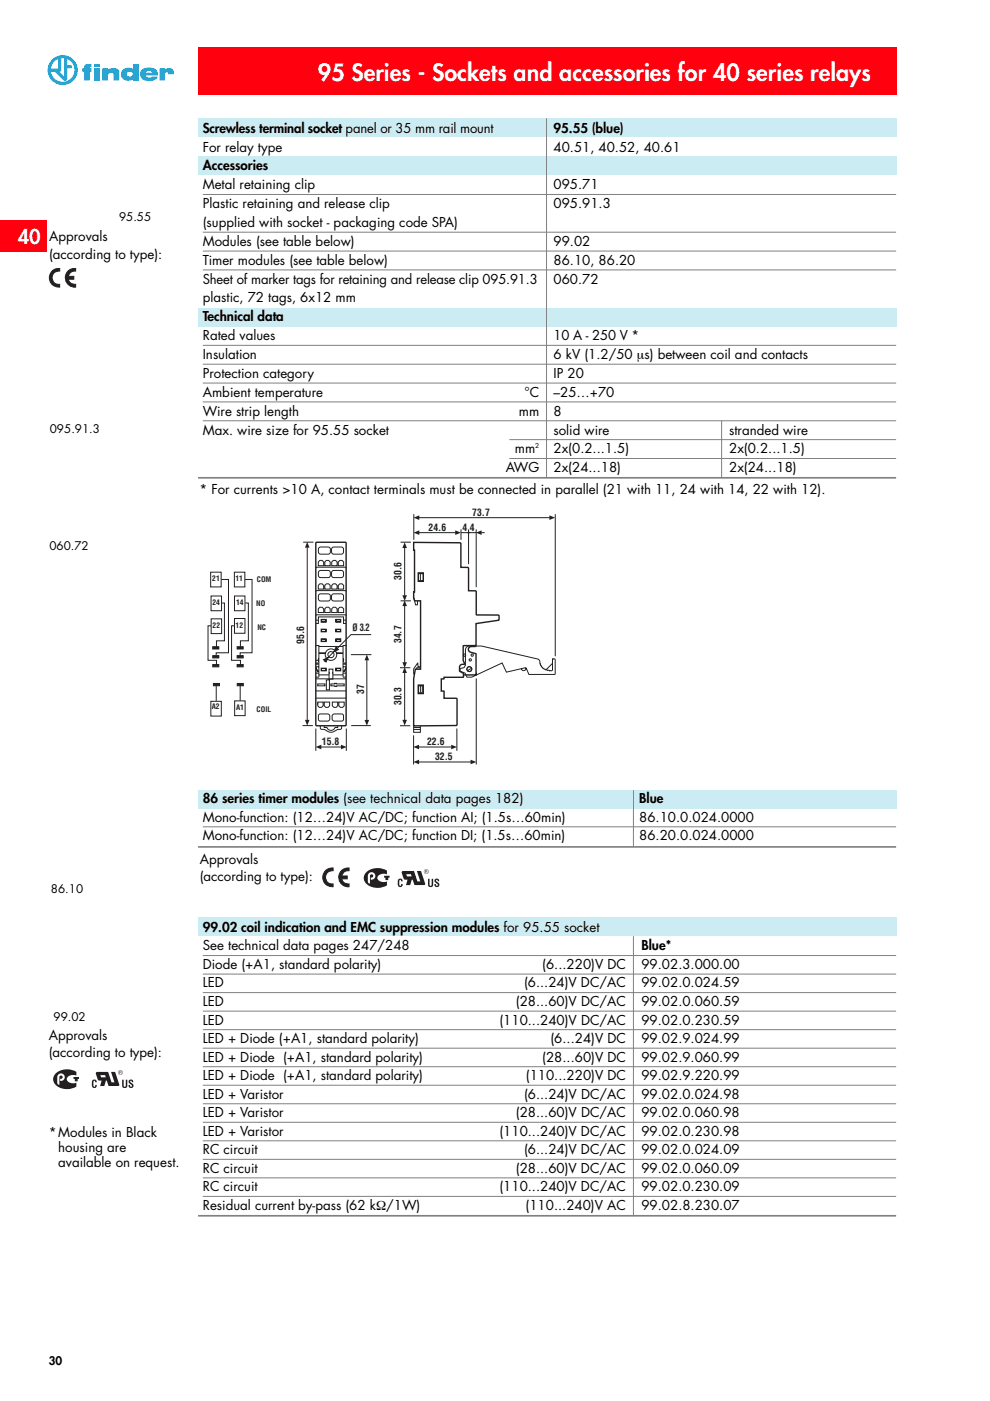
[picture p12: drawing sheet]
<svg xmlns="http://www.w3.org/2000/svg" width="210mm" height="297mm" viewBox="0 0 210 297" stroke-linecap="round" stroke-linejoin="round" font-family="sans-serif">
<path d="M0 46.7h10v6.7h-10z" fill="#ff000f"/>
<g fill="#ccecf4">
<path d="M42 167.5h148v4h-148z"/>
<path d="M42 194.5h148v4h-148z"/>
</g>
<g fill="none" stroke="#808080" stroke-width=".21">
<path d="M134.3 198.5v59.4M43 202.6h147M43 206.5h147M43 210.5h147M43 214.4h147M43 218.3h147M43 222.2h147M43 226.2h147M43 230.1h147M43 234h147M43 237.9h147M43 241.9h147"/>
<path d="M43 245.8h147M43 249.7h147M43 253.7h147"/>
</g>
<g fill="none" stroke="#231f20" stroke-width=".21">
<path d="M44.7 121.3h2.2v3.1h-2.2zM44.7 126.4h2.3v3.1h-2.3zM44.8 132.7h-.7v7.3h1.8v1.1M44.8 131.2h2.2v3.1h-2.2zM46.9 122.9h1.5v15.5h-2.6v.8M47.1 127.9h.5v8h-1.7v1.3M49.7 121.3h2.2v3.1h-2.2zM49.7 126.4h2.2v3.1h-2.2zM49.7 131.1h2.2v3.2h-2.2zM49.8 132.7h-.7v7.3h1.9v.9M51.9 122.9h1.5v15.5h-2.5v.9M52 127.9h.7v8h-1.7v1.4"/>
<path d="M44.7 148.7h2.2v3.1h-2.2zM45.8 145.2v3.4M49.8 148.6h2.2v3.1h-2.2zM50.9 145.1v3.5"/>
</g>
<g fill="#231f20" stroke="#231f20" stroke-width=".21">
<path d="M50.3 144.9h1.3v.5h-1.3z"/>
<path d="M45.3 144.9h1.2v.5h-1.2z"/>
<path d="M50.3 140.9h1.3v.5h-1.3z"/>
<path d="M50.3 137.1h1.3v.5h-1.3z"/>
<path d="M50.3 139h1.3v.5h-1.3z"/>
<path d="M45.1 140.9h1.3v.5h-1.3z"/>
<path d="M45.1 137.1h1.3v.5h-1.3z"/>
<path d="M45.1 139h1.3v.5h-1.3z"/>
<path d="M10.9 57.6l1-.6 .8-.1v.6a1.41 1.41 0 0 0-1.7 1.4 1.41 1.41 0 0 0 1.7 1.4v.6a1.99 1.99 0 0 1-2-1.1 1.99 1.99 0 0 1 .2-2.2z"/>
<path d="M14.6 57.3l.5-.3 .9-.1v.6a1.4 1.4 0 0 0-1.5 1.1h1.1v.6h-1.1a1.4 1.4 0 0 0 1.5 1.1v.6a2.01 2.01 0 0 1-2-1.3 2.01 2.01 0 0 1 .6-2.3z"/>
</g>
<g fill="#231f20">
<path d="M19.6 229.1a.52 .52 0 0 1 .5-.2 .52 .52 0 0 1 .4 .4v.2h-.3l-.1-.3h-.2l-.1 1 .2 .2 .2-.4 .3 .1a.52 .52 0 0 1-.5 .6 .95 .95 0 0 1-.5-1.4z"/>
<path d="M25.9 228.9h.3v1.4l.2 .1 .3-.1v-1.4h.3v1.2a.55 .55 0 0 1-.6 .6 .55 .55 0 0 1-.5-.6z"/>
<path d="M27.3 229.1a.54 .54 0 0 1 .5-.2 .54 .54 0 0 1 .5 .4v.1h-.3l-.2-.3-.2 .2a1.26 1.26 0 0 1 .6 1.2 .55 .55 0 0 1-.6 .2 .55 .55 0 0 1-.3-.5v-.2h.3l.2 .4 .2-.2-.7-.6z"/>
<path d="M20.4 227.4l2.5-.1 .4 1.2h-.9l-.1-.6h-1l.1 .5h1.9l.3 1.1h.7l-.8-2.2h.9l.9 2.8-.2 .2h-2.1l-.4-1.2h-.1l-.4 1.2h-.9l.3-1.2-.7-.1-.5-1.3z"/>
</g>
<path d="M25.1 227.4a.45 .45 0 0 0 .9 0 .45 .45 0 0 0-.9 0zM25 227.4a.51 .51 0 0 1 1 0 .51 .51 0 0 1-1 0zM25.4 227.2v.2l.2-.1zM25.3 227.1h.2a.16 .16 0 0 1 .2 .1 .16 .16 0 0 1-.1 .2l.1 .3-.2-.3-.2 .3z" fill-rule="evenodd" fill="#231f20"/>
<path d="M43 175.3h147M134.3 167.5v12.1" fill="none" stroke="#808080" stroke-width=".21"/>
<path d="M42 10h148v10h-148z" fill="#ff000f"/>
<path d="M10 10h28v10h-28z" fill="#fff"/>
<g fill="#00aeef">
<path d="M12.3 12.4l.7-.2v2.8l-.4 .2 1 1.1v-4.2l.6 .3v1.4h.8l.3 .2-.2 .4-.9 .1v2.4a.47 .47 0 0 1-.7 .1l-1.9-1.8h-1.2v-.7h1.9z"/>
<path d="M11 12.6a3.2 3.2 0 0 1 5.1 .7 3.2 3.2 0 0 1-2 4.7 3.2 3.2 0 0 1-4-3.2h.7a2.51 2.51 0 0 0 3.5 2.4 2.51 2.51 0 0 0 .6-4.2 2.51 2.51 0 0 0-4.1 1.2v.6h-.7a3.2 3.2 0 0 1 .9-2.2z"/>
<path d="M21.7 14.5h1.2v.3a2.05 2.05 0 0 1 2.1-.1l.3 .6v1.8h-1.2l-.1-1.5a.68 .68 0 0 0-1.1 .2v1.3h-1.2z"/>
<path d="M28.1 13.6h1.2v3.5h-1.2z"/>
<path d="M33.8 14.5h1.2v.2a1.12 1.12 0 0 1 1.3-.2 1.12 1.12 0 0 1 .6 1.3h-1.2l-.1-.4-.3-.1-.3 .2v1.6h-1.2z"/>
<path d="M25.9 14.9a1.86 1.86 0 0 1 2.4-.2l-.2 .9a.61 .61 0 0 0-.8-.4 .61 .61 0 0 0-.3 .9 .71 .71 0 0 0 1.1-.4l.4 .7a1.59 1.59 0 0 1-1.7 .6 1.59 1.59 0 0 1-1.2-1.2z"/>
<path d="M30.1 14.8a2.5 2.5 0 0 1 3.3 .4l.1 .8h-2.1v-.6h.8a.71 .71 0 0 0-.6-.4 .71 .71 0 0 0-.7 .4h.6v.6h-.6l.5 .4 2-.2a2.23 2.23 0 0 1-3.1 .7 1.35 1.35 0 0 1-.2-2.1z"/>
<path d="M18 13.8l.4-.2h1v.6l-.4 .1v.2h.4v.7h-.4v1.9h-1.2v-1.9h-.3v-.7h.3z"/>
<path d="M19.9 14.5h1.2v2.6h-1.2z"/>
<path d="M19.9 13.6h1.2v.6h-1.2z"/>
</g>
<path d="M42 179.6h148M42 257.8h148" fill="none" stroke="#808080" stroke-width=".35"/>
<g fill="none" stroke="#231f20" stroke-width=".21">
<path d="M67.6 116.1l.4-.1h1.7l.3 .3v.9l-.4 .3h-1.8l-.3-.5zM67.8 118.8h.5l.3 .3v.8h-1.1v-.8zM69.2 118.8h.5l.3 .3v.8h-1.1v-.8zM70.4 116.1l.4-.1h1.7l.3 .3v.9l-.5 .3h-1.7l-.3-.5zM70.7 118.8h.4l.4 .3v.8h-1.2v-.8zM72 118.8h.5l.4 .3v.8h-1.2v-.8zM67 120.5l.2-.2h6l.2 .2M67 125.4l.2-.2h6l.2 .2M67 130.6l.2-.3h6l.2 .3M67 132.2h.5v-1.4h5.3v1.4h.6M67 136.8l.6 .1v6.7h-.6M67 131.5h.5"/>
<path d="M67.5 124.1l.3-.3h.5l.3 .3v.8h-1.1zM67.5 129.1l.3-.4h.5l.3 .4v.8h-1.1zM67.5 139.6v.6M67.6 139.6l-.1 .2 .1 .4M67.6 138.4h1.4M67.6 137.1h5.1M67.6 138.6h1.4M67.6 121.1l.4-.2 1.7 .1 .3 .2v1l-.4 .3-1.8-.1-.3-.4zM67.6 126.1l.4-.2h1.7l.3 .3v.9l-.4 .3h-1.8l-.3-.5zM68.1 131.3h1.1v.6h-1.1zM68.1 133.4h1.1v.6h-1.1zM68.1 135.5h1.1v.5h-1.1z"/>
<path d="M68.2 135.5h.9v.5h-.9zM68.2 131.4h.9v.4h-.9zM68.2 133.5h.9v.4h-.9zM68.9 124.1l.3-.3h.5l.3 .3v.8h-1.1zM68.9 129.1l.3-.4h.5l.3 .4v.8h-1.1zM70.3 129.1l.4-.4h.4l.4 .4v.8h-1.2zM70.4 121.1l.4-.2 1.7 .1 .3 .2v1l-.5 .3-1.7-.1-.3-.4zM70.4 126.1l.4-.2h1.7l.3 .3v.9l-.5 .3h-1.7l-.3-.5zM70.7 123.8h.4l.4 .3v.8h-1.2v-.8zM71.2 131.3h1.1v.6h-1.1zM71.2 133.4h1.1v.6h-1.1zM71.2 135.5h1.1v.5h-1.1z"/>
<path d="M71.3 131.4h.9v.4h-.9zM71.3 133.5h.9v.4h-.9zM71.3 135.5h.9v.5h-.9zM71.3 138.4h1.4M71.4 138.6h1.3M71.7 129.1l.3-.4h.5l.4 .4v.8h-1.2zM72 123.8h.5l.4 .3v.8h-1.2v-.8zM72.7 139.6l.2 .4-.2 .2M72.8 139.6v.6M72.8 131.5h.6M73.4 136.8l-.7 .1v6.7h.7M87.7 126.7l.4 1.5h.4l.1-.8"/>
<path d="M88.6 121.4h1.2v1.9h-1.2zM88.7 121.6h1v1.5h-1zM89.1 121.6v1.5M98.9 137.2l.6-.2h2.6l11.9 2.7 .4 .3 .2 .9 .4 .8 .7 .4 .8 .1 .6-.1 .1-2.3 .4-.1 .1 3.2-5.6 .1-.5-1.3-.2-.1-4 .9-.9-1.9-6.5 3h-1l-.4-.9-1.1-.5 .1-.4 .8-.3 .3-.4v-3.3zM100.9 137l-.1 .1M117.3 139.7l-.2 .2M66.9 140h.6M67 140.6h.6M67 140.8h.6M67 148h6.4M67 143.9h6.4M67 146.5h6.4"/>
<path d="M67 142.7h.6M67.1 141.7l.2 .6M67.3 142.2h.1M67.4 145h1.5v.4h-1.5zM67.4 148.9h1.1v.7l-.3 .4h-.5l-.3-.4zM67.4 149v.4M67.6 141.4l-.5 .1v.5l.2 .3h.3M67.6 143.1h2.2M67.6 151.5l.3-.1h1.7l.3 .3v.9l-.5 .3h-1.6l-.3-.4zM67.9 153.9v.5l.2 .2a2.13 2.13 0 0 1 1.7 .6 2.02 2.02 0 0 0 1.8-.6h.7l.1-.7M68.1 141.7h1.1v.5h-1.1zM68.2 141.7h.9v.5h-.9z"/>
<path d="M68.7 148.9h1.2v.7l-.3 .4h-.5l-.4-.4zM68.7 153.9v.3h.6a.92 .92 0 0 0 .9 .6 .92 .92 0 0 0 .8-.6h.6v-.3M69.2 144.1h.6v2.2h-.6zM69.8 141.9h.8v2.1h-.8zM69.8 142.5v.4M70.2 145h.8v-.1l2 .1v.4l-2 .1v-.1h-.8zM70.5 148.9h1.1v.7l-.3 .4h-.5l-.3-.4zM70.6 151.5l.3-.1h1.7l.2 .4v.8l-.4 .3-1.7-.1-.3-.4zM70.6 142.5v.4M70.6 143.1h2.1M71.2 141.7h1.1v.5h-1.1zM71.3 141.7h.9v.5h-.9z"/>
<path d="M71.8 148.9h1.2v.7l-.3 .4h-.5l-.4-.4zM72.7 141.4l.6 .1v.5l-.3 .3h-.3M72.7 140.6h.7M72.7 140.8h.7M72.7 142.7h.7M73.3 141.7l-.3 .6M87.7 154.7h1.4M87.7 154.2h1.4M87.7 153.9h.1M88.6 145.2h1.2v1.9h-1.2zM88.7 145.4h.8v1.5h-.8zM89.1 141.4h-.5v-.8l-.9 1.2v1.1l.2 .1"/>
<path d="M89.1 141.6h-.7v.3M89.1 153.9v1.4h-1.4v-1.4M89.1 145.4v1.5M100 141.9l-.2-.1-.5 .3v.2M111.5 141.6a.49 .49 0 0 1-.4 .6 .49 .49 0 0 1-.6-.4M114.5 140.7l.2 .5M117.1 140.6l-1.4 1.4"/>
<circle cx="70.2" cy="138.8" r="1.22"/>
<circle cx="70.2" cy="138.8" r=".65"/>
<circle cx="98.5" cy="138.9" r=".24"/>
<circle cx="99.7" cy="139.9" r=".24"/>
<circle cx="100.1" cy="138.9" r=".24"/>
<circle cx="99.5" cy="141.9" r=".51"/>
<circle cx="99.5" cy="141.9" r=".53"/>
</g>
<path d="M67 115h6.2l.2 .2v38.5l-.2 .2h-6l-.2-.2zM87.7 115l10 .1v5.2l1.6 .1v4.9h1.5l.2 .2v4.8l4.8 .2v.8l-.1 .2-4.8 .7v4.7l-2.7 .1v3.1l.3 .7a.89 .89 0 0 0-1.1 .7l.1 .8 .7 .5v.8h-4l-.1 .3h-.5v2.6l.5 .1 .1 1.4h2.5l.2 .2-.1 5.6-9.1 .1v-10l.4-2h1.1v-14.5h-1.3l-.2-.7v-1.2h.2v-8.8h-.2zM100.8 137.1h-.9a.61 .61 0 0 0-.6 .5 .61 .61 0 0 0 .5 .7l1.1 .4v4.3l-2.6 .1" fill="none" stroke="#231f20" stroke-width=".3"/>
<circle cx="99.4" cy="112.9" r=".22" fill="#231f20"/>
<path d="M87.7 109v5.5M88.8 112.9h7.8M97.7 112.2v2.3M78.7 134.6h-4.3l-5.7 5.7" fill="none" stroke="#231f20" stroke-width=".21"/>
<g fill="#231f20">
<path d="M87.7 112.9l1.2-.5v1z" fill-rule="evenodd"/>
<path d="M96.5 112.4l1.2 .5-1.2 .5z" fill-rule="evenodd"/>
</g>
<path d="M65.1 116v36.7M64.2 153.8h2.1" fill="none" stroke="#231f20" stroke-width=".21"/>
<g fill="#231f20">
<path d="M64.7 152.6h.9l-.5 1.2z" fill-rule="evenodd"/>
<path d="M65.1 114.9l.5 1.2h-.9z" fill-rule="evenodd"/>
</g>
<path d="M64.3 115h2.2M67 154.5v4.7M68 158.4h4.4M73.4 154.5v4.7" fill="none" stroke="#231f20" stroke-width=".21"/>
<g fill="#231f20">
<path d="M66.9 158.4l1.2-.5v1z" fill-rule="evenodd"/>
<path d="M72.3 157.9l1.2 .5-1.2 .5z" fill-rule="evenodd"/>
</g>
<path d="M85.8 128.4v12.1M84.8 141.6h2.2" fill="none" stroke="#231f20" stroke-width=".21"/>
<g fill="#231f20">
<path d="M85.3 140.4h1l-.5 1.2z" fill-rule="evenodd"/>
<path d="M85.8 127.3l.5 1.2h-1z" fill-rule="evenodd"/>
</g>
<path d="M84.9 115h2.2M85.8 116.1v10.2M84.9 127.4h2.2" fill="none" stroke="#231f20" stroke-width=".21"/>
<g fill="#231f20">
<path d="M85.3 126.2h1l-.5 1.2z" fill-rule="evenodd"/>
<path d="M85.8 115l.5 1.2h-1z" fill-rule="evenodd"/>
</g>
<path d="M84.8 153.9h2.2M85.8 142.6v10.1" fill="none" stroke="#231f20" stroke-width=".21"/>
<g fill="#231f20">
<path d="M85.3 152.6h1l-.5 1.2z" fill-rule="evenodd"/>
<path d="M85.8 141.5l.5 1.2h-1z" fill-rule="evenodd"/>
</g>
<path d="M88.8 109.8h27.8M99.3 112.2v7.4M101 112.2v12.3" fill="none" stroke="#231f20" stroke-width=".21"/>
<g fill="#231f20">
<path d="M87.7 109.8l1.2-.5v.9z" fill-rule="evenodd"/>
<path d="M116.5 109.3l1.2 .5-1.2 .4z" fill-rule="evenodd"/>
</g>
<path d="M97.8 112.9h3.2M102 112.9h.8M117.7 109v30.1" fill="none" stroke="#231f20" stroke-width=".21"/>
<path d="M100.9 112.9l1.2-.5v1z" fill-rule="evenodd" fill="#231f20"/>
<path d="M87.7 155.9v6.2M88.8 158.4h6.9M96.9 154.5v4.7" fill="none" stroke="#231f20" stroke-width=".21"/>
<g fill="#231f20">
<path d="M87.6 158.4l1.3-.5v1z" fill-rule="evenodd"/>
<path d="M95.7 157.9l1.2 .5-1.2 .5z" fill-rule="evenodd"/>
</g>
<path d="M88.8 161.6h11" fill="none" stroke="#231f20" stroke-width=".21"/>
<g fill="#231f20">
<path d="M87.6 161.6l1.3-.5v.9z" fill-rule="evenodd"/>
<path d="M99.8 161.1l1.2 .5-1.2 .4z" fill-rule="evenodd"/>
</g>
<path d="M77.8 139.9v12.8M74.5 153.8h4.1M101 143.8v18.3" fill="none" stroke="#231f20" stroke-width=".21"/>
<g fill="#231f20">
<path d="M77.3 152.6h1l-.5 1.3z" fill-rule="evenodd"/>
<path d="M77.8 138.8l.5 1.2h-1z" fill-rule="evenodd"/>
</g>
<path d="M74.4 138.8h4.4" fill="none" stroke="#231f20" stroke-width=".21"/>
<g fill="#231f20" stroke="#231f20" stroke-width=".21">
<path d="M68.6 139.9l1-.5-.5 1z"/>
<path d="M71.3 137.2l.4 .5-.9 .5z"/>
</g>
<g fill="#ccecf4">
<path d="M42 33.1h148v4h-148z"/>
<path d="M42 65.3h148v4h-148z"/>
<path d="M42 25h148v4h-148z"/>
</g>
<path d="M42 101.3h148" fill="none" stroke="#808080" stroke-width=".35"/>
<g fill="none" stroke="#808080" stroke-width=".21">
<path d="M115.9 25.1v76.1M43 41.2h147M43 49.2h147M43 53.2h147M43 57.2h147M43 73.2h147M43 77.2h147M43 81.2h147M43 85.2h147M43 89.2h147M108 93.2h82M108 97.2h82"/>
<path d="M153 89.2v12"/>
</g>
<g fill="#231f20">
<path d="M84.4 186.5a.52 .52 0 0 1 .6-.2 .52 .52 0 0 1 .4 .4v.2h-.4v-.3h-.3v1l.2 .2 .2-.4 .3 .1a.52 .52 0 0 1-.5 .6 .95 .95 0 0 1-.6-1.4z"/>
<path d="M90.8 186.3h.3v1.4l.2 .1 .2-.1v-1.4h.3v1.2a.55 .55 0 0 1-.5 .6 .55 .55 0 0 1-.5-.6z"/>
<path d="M92.2 186.5a.54 .54 0 0 1 .5-.2 .54 .54 0 0 1 .4 .4v.1h-.3l-.2-.3-.2 .2a1.26 1.26 0 0 1 .7 1.2 .55 .55 0 0 1-.6 .2 .55 .55 0 0 1-.4-.5v-.2h.3l.2 .4 .2-.2-.6-.6z"/>
<path d="M85.2 184.8l2.6-.1 .4 1.2h-.9l-.2-.6h-1l.2 .5h1.8l.4 1.1h.6l-.7-2.2h.9l.8 2.8-.2 .1-2 .1-.4-1.2h-.2l-.3 1.2h-.9l.3-1.2-.7-.1-.5-1.3z"/>
</g>
<path d="M89.9 184.8a.45 .45 0 0 0 .9 0 .45 .45 0 0 0-.9 0zM89.9 184.8a.51 .51 0 0 1 1 0 .51 .51 0 0 1-1 0zM90.3 184.6v.2l.2-.1zM90.2 184.5h.2a.16 .16 0 0 1 .2 .1 .16 .16 0 0 1-.1 .2l.1 .3-.3-.3-.1 .3z" fill-rule="evenodd" fill="#231f20"/>
<g fill="#231f20" stroke="#231f20" stroke-width=".21">
<path d="M68.9 184.8l.9-.7 .8-.1v.6a1.41 1.41 0 0 0-1.6 1.4 1.41 1.41 0 0 0 1.6 1.4v.6a1.99 1.99 0 0 1-1.9-1 1.99 1.99 0 0 1 .2-2.2z"/>
<path d="M72.6 184.4l.5-.2 .9-.2v.6a1.4 1.4 0 0 0-1.6 1.1h1.2v.6h-1.2a1.4 1.4 0 0 0 1.6 1.1v.6a2.01 2.01 0 0 1-2-1.2 2.01 2.01 0 0 1 .6-2.4z"/>
</g>
<g fill="#231f20">
<path d="M81.4 185.7h1.2v.4h-.3v.5h-.6v-.5h-.3zM77.8 184.8a3.8 3.8 0 0 1 4.2-.2v.8a1.5 1.5 0 0 0-2 .7 1.5 1.5 0 0 0 2 .8v.8a3.7 3.7 0 0 1-4.6-.6 1.62 1.62 0 0 1 .4-2.3zM78.2 185.2l-.2 .5v1.2l.2 .4h.2v-1.5a.35 .35 0 0 1 .3-.4 .35 .35 0 0 1 .4 .4 .35 .35 0 0 1-.5 .2v.5a.8 .8 0 0 0 1-1 .8 .8 0 0 0-1.4-.3z" fill-rule="evenodd"/>
<path d="M15.6 228.3h1.1v.5h-.2v.5h-.6v-.5h-.3zM11.9 227.5a3.8 3.8 0 0 1 4.3-.2v.7a1.5 1.5 0 0 0-2.1 .8 1.5 1.5 0 0 0 2.1 .8v.8a3.7 3.7 0 0 1-4.6-.7 1.62 1.62 0 0 1 .3-2.2zM12.4 227.8l-.3 .6v1.2l.2 .3 .3 .1v-1.5a.35 .35 0 0 1 .3-.5 .35 .35 0 0 1 .4 .4 .35 .35 0 0 1-.5 .3v.5a.8 .8 0 0 0 .9-1 .8 .8 0 0 0-1.3-.4z" fill-rule="evenodd"/>
</g>
<text font-size="4.9" fill="#fff" x="67.4" y="17.2">95 Series - Sockets and accessories for 40 series relays</text>
<text font-size="4.2" fill="#fff" x="3.8" y="51.6">40</text>
<g font-size="2.8">
<text x="43" y="28.2">Screwless terminal socket panel or 35 mm rail mount</text>
<text x="117.4" y="28.2">95.55 (blue)</text>
<text x="43" y="32.1">For relay type</text>
<text x="117.4" y="32.1">40.51, 40.52, 40.61</text>
<text x="43" y="36.1">Accessories</text>
<text x="43" y="40.1">Metal retaining clip</text>
<text x="117.4" y="40.1">095.71</text>
<text x="43" y="44.1">Plastic retaining and release clip</text>
<text x="117.4" y="44.1">095.91.3</text>
<text x="10.4" y="51.1">Approvals</text>
<text x="43" y="48.1">(supplied with socket - packaging code SPA)</text>
<text x="43" y="52.1">Modules (see table below)</text>
<text x="117.4" y="52.1">99.02</text>
<text x="10.4" y="54.8">(according to type):</text>
<text x="43" y="56.1">Timer modules (see table below)</text>
<text x="117.4" y="56.1">86.10, 86.20</text>
<text x="43" y="64.1">plastic, 72 tags, 6x12 mm</text>
<text x="43" y="60.1">Sheet of marker tags for retaining and release clip 095.91.3</text>
<text x="117.4" y="60.1">060.72</text>
<text x="43" y="68.1">Technical data</text>
<text x="43" y="72.1">Rated values</text>
<text x="43" y="76.1">Insulation</text>
<text x="117.4" y="72.1">10 A - 250 V *</text>
<text x="117.4" y="76.1">6 kV (1.2/50 µs) between coil and contacts</text>
<text x="43" y="80.1">Protection category</text>
<text x="117.4" y="80.1">IP 20</text>
<text x="43" y="84.1">Ambient temperature</text>
<text x="43" y="88.1">Wire strip length</text>
<text x="110" y="88.1">mm</text>
<text x="111.2" y="84.1">°C</text>
<text x="117.4" y="84.1">–25…+70</text>
<text x="117.4" y="88.1">8</text>
<text x="43" y="92.1">Max. wire size for 95.55 socket</text>
<text x="117.4" y="92.1">solid wire</text>
<text x="154.6" y="92.1">stranded wire</text>
<text x="107.3" y="100">AWG</text>
<text x="109.2" y="96.1">mm</text>
<text x="117.4" y="96.1">2x(0.2...1.5)</text>
<text x="117.4" y="100">2x(24...18)</text>
<text x="154.6" y="100">2x(24...18)</text>
<text x="154.6" y="96.1">2x(0.2...1.5)</text>
<text x="42.3" y="104.7">* For currents &gt;10 A, contact terminals must be connected in parallel (21 with 11, 24 with 14, 22 with 12).</text>
<text x="43" y="170.3">86 series timer modules (see technical data pages 182)</text>
<text x="135.5" y="170.3">Blue</text>
<text x="43" y="174.2">Mono-function: (12…24)V AC/DC; function AI; (1.5s…60min)</text>
<text x="43" y="178.1">Mono-function: (12…24)V AC/DC; function DI; (1.5s…60min)</text>
<text x="135.5" y="174.2">86.10.0.024.0000</text>
<text x="135.5" y="178.1">86.20.0.024.0000</text>
<text x="42.4" y="183.1">Approvals</text>
<text x="42.4" y="186.8">(according to type):</text>
<text x="43" y="197.6">99.02 coil indication and EMC suppression modules for 95.55 socket</text>
<text x="43" y="201.5">See technical data pages 247/248</text>
<text x="136" y="201.5">Blue*</text>
<text x="43" y="205.4">Diode (+A1, standard polarity)</text>
<text x="43" y="209.4">LED</text>
<text x="111.1" y="209.4">(6...24)V DC/AC</text>
<text x="115" y="205.4">(6...220)V DC</text>
<text x="136" y="209.4">99.02.0.024.59</text>
<text x="136" y="205.4">99.02.3.000.00</text>
<text x="43" y="213.3">LED</text>
<text x="109.4" y="213.3">(28...60)V DC/AC</text>
<text x="136" y="213.3">99.02.0.060.59</text>
<text x="10.4" y="220.4">Approvals</text>
<text x="43" y="217.2">LED</text>
<text x="43" y="221.1">LED + Diode (+A1, standard polarity)</text>
<text x="105.9" y="217.2">(110...240)V DC/AC</text>
<text x="116.7" y="221.1">(6...24)V DC</text>
<text x="136" y="221.1">99.02.9.024.99</text>
<text x="136" y="217.2">99.02.0.230.59</text>
<text x="10.4" y="224.1">(according to type):</text>
<text x="43" y="225.1">LED + Diode (+A1, standard polarity)</text>
<text x="115" y="225.1">(28...60)V DC</text>
<text x="136" y="225.1">99.02.9.060.99</text>
<text x="43" y="229">LED + Diode (+A1, standard polarity)</text>
<text x="43" y="232.9">LED + Varistor</text>
<text x="111.1" y="232.9">(6...24)V DC/AC</text>
<text x="111.5" y="229">(110...220)V DC</text>
<text x="136" y="229">99.02.9.220.99</text>
<text x="136" y="232.9">99.02.0.024.98</text>
<text x="43" y="236.9">LED + Varistor</text>
<text x="109.4" y="236.9">(28...60)V DC/AC</text>
<text x="136" y="236.9">99.02.0.060.98</text>
<text x="10.4" y="241.1">*Modules in Black</text>
<text x="12.4" y="244.2">housing are</text>
<text x="43" y="240.8">LED + Varistor</text>
<text x="43" y="244.7">RC circuit</text>
<text x="105.9" y="240.8">(110...240)V DC/AC</text>
<text x="111.1" y="244.7">(6...24)V DC/AC</text>
<text x="136" y="240.8">99.02.0.230.98</text>
<text x="136" y="244.7">99.02.0.024.09</text>
<text x="12.4" y="247.4">available on request.</text>
<text x="43" y="248.6">RC circuit</text>
<text x="109.4" y="248.6">(28...60)V DC/AC</text>
<text x="136" y="248.6">99.02.0.060.09</text>
<text x="43" y="252.6">RC circuit</text>
<text x="43" y="256.5">Residual current by-pass (62 kΩ/1W)</text>
<text x="105.9" y="252.6">(110...240)V DC/AC</text>
<text x="111.4" y="256.5">(110...240)V AC</text>
<text x="136" y="252.6">99.02.0.230.09</text>
<text x="136" y="256.5">99.02.8.230.07</text>
</g>
<g font-size="2.5">
<text x="25.2" y="46.8">95.55</text>
<text x="10.6" y="91.8">095.91.3</text>
<text x="10.5" y="116.5">060.72</text>
<text x="10.8" y="189.3">86.10</text>
<text x="11.4" y="216.4">99.02</text>
<text x="10.4" y="289.4">30</text>
</g>
<g font-size="2.1" fill="#231f20">
<text x="90.9" y="112.5">24.6</text>
<text x="98.1" y="112.5">4</text>
<text x="99.6" y="112.5">4</text>
<text x="100.1" y="109.4">73.7</text>
<text x="85.2" y="122.9" transform="rotate(-90 85.2 122.9)">30.6</text>
<text x="64.5" y="136.5" transform="rotate(-90 64.5 136.5)">95.6</text>
<text x="74.7" y="133.7">Ø 3.2</text>
<text x="85.2" y="136.4" transform="rotate(-90 85.2 136.4)">34.7</text>
<text x="77.2" y="147.2" transform="rotate(-90 77.2 147.2)">37</text>
<text x="85.2" y="149.5" transform="rotate(-90 85.2 149.5)">30.3</text>
<text x="68.2" y="158">15.8</text>
<text x="90.6" y="158">22.6</text>
<text x="92.3" y="161.2">32.5</text>
</g>
<g font-size="1.6" fill="#231f20">
<text x="45" y="123.2">21</text>
<text x="49.9" y="123.2">11</text>
<text x="54.5" y="123.5">COM</text>
<text x="45" y="128.3">24</text>
<text x="50" y="128.3">14</text>
<text x="54.3" y="128.5">NO</text>
<text x="45.1" y="133.1">22</text>
<text x="50" y="133.1">12</text>
<text x="54.6" y="133.6">NC</text>
<text x="44.9" y="150.4">A2</text>
<text x="50.1" y="150.5">A1</text>
<text x="54.4" y="150.9">COIL</text>
</g>
<text font-size="1.4" x="113.5" y="95">2</text>
</svg>
